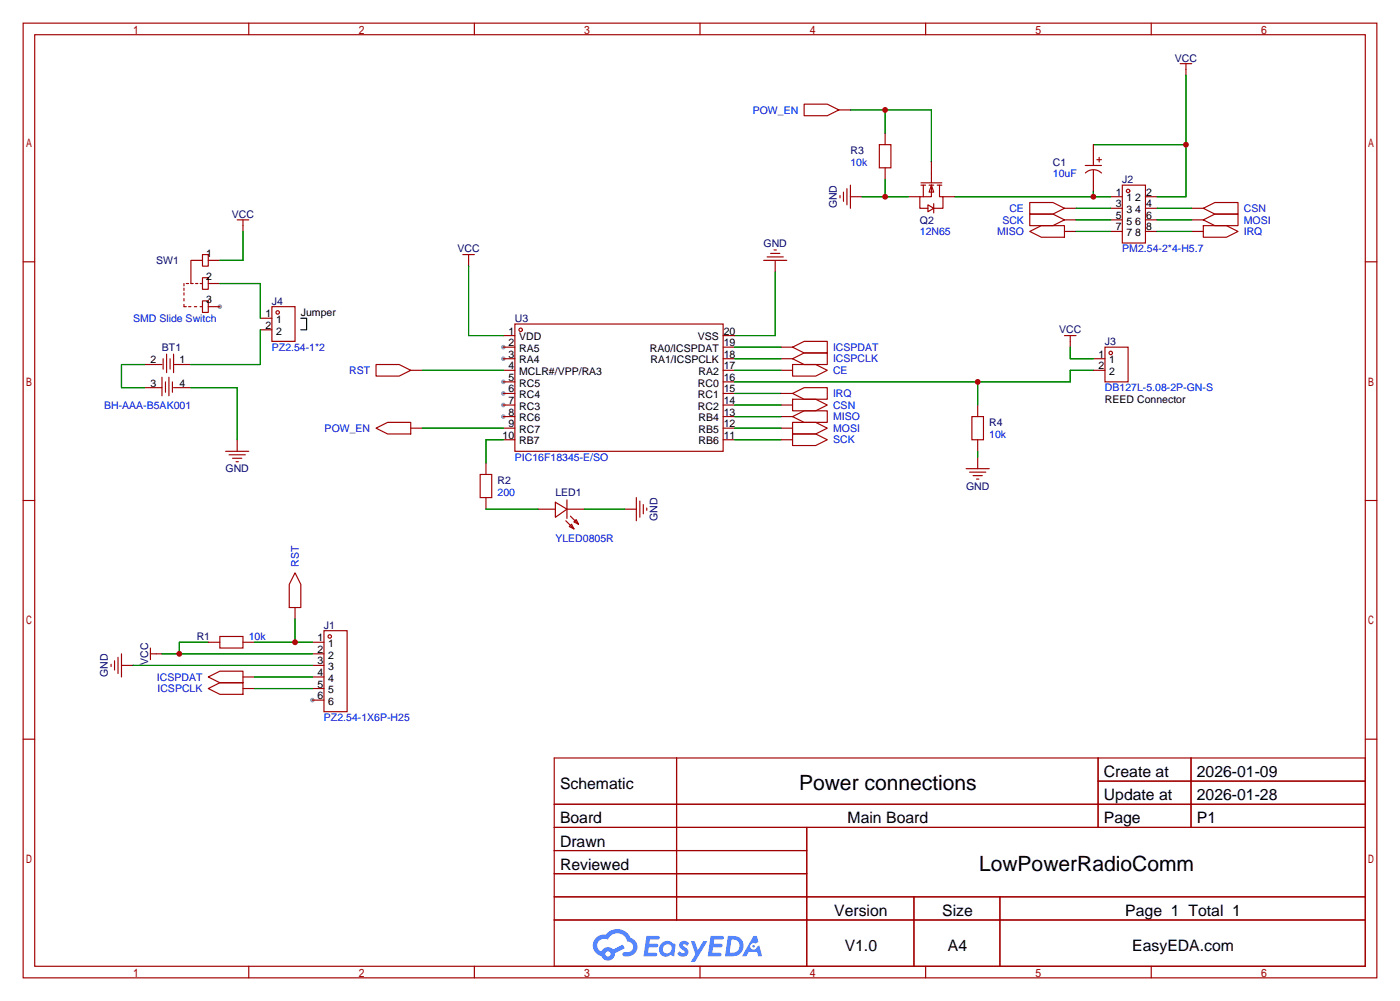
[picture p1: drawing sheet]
<svg xmlns="http://www.w3.org/2000/svg" width="307mm" height="220mm" viewBox="0 0 307 220" stroke-linecap="round" stroke-linejoin="round" font-family="sans-serif">
<g fill="#999">
<circle cx="68.6" cy="153.7" r=".51"/>
<circle cx="110.5" cy="76.2" r=".51"/>
<circle cx="110.5" cy="78.7" r=".51"/>
<circle cx="110.5" cy="83.8" r=".51"/>
<circle cx="110.5" cy="86.4" r=".51"/>
<circle cx="110.5" cy="88.9" r=".51"/>
<circle cx="110.5" cy="91.4" r=".51"/>
<circle cx="48.3" cy="67.3" r=".51"/>
</g>
<g fill="none" stroke="#a10000" stroke-width=".25">
<path d="M5.1 5.1h297.2v209.5h-297.2zM7.6 7.6h292.1v204.5h-292.1zM54.6 5.1v2.5M104.1 5.1v2.5M153.7 5.1v2.5M203.2 5.1v2.5M252.7 5.1v2.5M5.1 57.5h2.5M299.7 57.5h2.6M5.1 109.9h2.5M299.7 109.9h2.6M5.1 162.2h2.5"/>
<path d="M121.7 166.4h178v45.7h-178zM121.7 176.5h178M148.5 166.4v35.5M241.1 166.4v15.2M241.1 171.4h58.6M261.5 166.4v15.2M299.7 162.2h2.6M121.7 181.6h178M121.7 186.7h55.4M121.7 196.8h178M121.7 191.8h55.4M177.1 181.6v30.5"/>
<path d="M200.6 196.8v15.3M219.5 196.8v15.3M54.6 212.1v2.5M104.1 212.1v2.5M121.7 201.9h178M153.7 212.1v2.5M203.2 212.1v2.5M252.7 212.1v2.5"/>
</g>
<g fill="#5487ff">
<path d="M149.4 206.8a1.3 1.3 0 0 1 1.8 .3l-.4 .6a.54 .54 0 0 0-.9-.3l.2 .3a1.28 1.28 0 0 1 .7 2 1.53 1.53 0 0 1-2.1-.3l.5-.6 .8 .4a.31 .31 0 0 0 .3-.2 .31 .31 0 0 0-.3-.4 1.12 1.12 0 0 1-.6-1.8z"/>
<path d="M151.7 206.6h.8l.7 2 1.2-2h.9l-2.7 4.5h-.9l1-1.6z"/>
<path d="M141.9 205.4h2.3a.46 .46 0 0 1 .5 .1 .46 .46 0 0 1 .1 .5l-.4 .2h-1.7l-.2 .9h1.7a.4 .4 0 0 1 .3 .5 .4 .4 0 0 1-.4 .3h-1.7l-.1 1.2h1.3a.46 .46 0 0 1 .5 .1 .46 .46 0 0 1 .1 .5l-.3 .2h-2.6z"/>
<path d="M156 205.4h2.3a.47 .47 0 0 1 .5 .1 .47 .47 0 0 1 .1 .5l-.4 .2h-1.7l-.1 .9h1.6a.4 .4 0 0 1 .3 .5 .4 .4 0 0 1-.4 .3h-1.7l-.1 1.2h1.3a.46 .46 0 0 1 .5 .1 .46 .46 0 0 1 .2 .5l-.4 .2h-2.6z"/>
<path d="M165.4 205.4h.7l.4 1.4-.6 .3a.75 .75 0 0 0-1.2 .3 .75 .75 0 0 0 .5 1.1 .75 .75 0 0 0 1-.7l.5-.3 .6 2.4h-.8l-.3-1h-1.8l-.6 1h-.9z"/>
<path d="M159.8 205.4l-.6 4.5h1.4a2.27 2.27 0 0 0 2.6-2.3 2.27 2.27 0 0 0-2.7-2.2zM160.6 206.2a1.5 1.5 0 0 1 1.8 1.5 1.5 1.5 0 0 1-2 1.4h-.2z"/>
<path d="M145.2 207.1a1.6 1.6 0 0 0-.3 2.2 1.6 1.6 0 0 0 2.3 .2l.8 .4 .3-2.5-.2-.2-.4-.1a1.58 1.58 0 0 0-2.5 0zM145.8 207.6a.98 .98 0 0 1 1.6 .4 .98 .98 0 0 1-1 1.3 .94 .94 0 0 1-.9-.7 .94 .94 0 0 1 .3-1z"/>
<path d="M130.9 205.8a2.37 2.37 0 0 0 1.1 4 1.54 1.54 0 0 0 1.8 1 1.54 1.54 0 0 0 1.2-1.6l2.2-1.1-.5-.7-2.1 1a1.57 1.57 0 0 0-2.6 .5 1.5 1.5 0 0 1-.7-2.1 1.5 1.5 0 0 1 2.2-.5 2.23 2.23 0 0 1 2.2-1.5 2.23 2.23 0 0 1 2 1.9 1.16 1.16 0 0 1 1.3 1.1 1.16 1.16 0 0 1-1.1 1.2h-.7a.47 .47 0 0 0-.6 .4 .47 .47 0 0 0 .5 .5 2.17 2.17 0 0 0 2.5-.9 2.17 2.17 0 0 0-.4-2.7l-.8-.4a3.2 3.2 0 0 0-5.4-.8l-1.1 .1zM132.9 209.4a.6 .6 0 0 1 1.2 0 .6 .6 0 0 1-1.2 0z"/>
<circle cx="165.4" cy="207.7" r=".28"/>
</g>
<g fill="none" stroke="#a10000" stroke-width=".25">
<path d="M259.1 14h2.5M260.3 14v2.5M176.5 22.9h5.1l2.5 1.2-2.5 1.3h-5.1zM184.1 24.1h2.6M193 31.8h2.6v5h-2.6zM194.3 29.2v2.6M194.3 36.8v2.6M204.5 35.6v4.5M238.3 36.3h3.5M238.3 38a2.54 2.54 0 0 1 3.5 0M240 31.8v4.5M240 37.3v4.6"/>
<path d="M240.8 35.1h1M241.3 34.5v1.1M44.4 55.9h1.3v2.5h-1.3zM44.4 57.1h-2.5v5.1h.5M45.7 57.1h2.6M52.1 48.3h2.5M53.3 48.3v2.5M101.6 55.9h2.5M102.9 55.9v2.5M167.6 57.1h5.1M168.4 56.4h3.6M169.2 55.6h2"/>
<path d="M169.9 54.9h.5M170.2 57.1v2.6M184.4 42.9v.5M185.2 42.2v2M185.9 41.4v3.6M186.7 43.2h2.5M186.7 40.6v5.1M199.4 43.2h2.5M202.2 40.6h1M202.2 40.1h4.6M202.7 40.6v2.6M203.7 45l1.3 .7-1.3 .8z"/>
<path d="M204 40.6h1M204.5 40.6v2.6h-2.6v2.5h1.8M204.5 40.6l.5 1.6h-1zM205 44.7v2M205.7 40.6h1.1M206.2 40.6v2.6h.8v2.5h-2M207 43.2h2.5M226.1 47h5l2.6 1.3-2.6 1.2h-5zM226.1 50.8l2.5-1.3h5.1v2.6h-5.1zM226.1 44.4h5l2.6 1.3-2.6 1.3h-5zM233.7 48.3h2.5M233.7 50.8h2.5"/>
<path d="M233.7 45.7h2.5M243.8 48.3h2.6M243.8 43.2h2.6M243.8 50.8h2.6M243.8 45.7h2.6M246.4 40.6h5.1v12.7h-5.1zM251.5 48.3h2.5M251.5 43.2h2.5M251.5 50.8h2.5M251.5 45.7h2.5M261.6 48.3h2.6M261.6 50.8h2.6"/>
<path d="M261.6 45.7h2.6M264.2 49.5h5l2.6 1.3-2.6 1.3h-5zM264.2 45.7l2.5-1.3h5.1v2.6h-5.1zM264.2 48.3l2.5-1.3h5.1v2.5h-5.1zM35.8 78.7v2.3M36.6 77.7v4.1M37.3 78.7v2.3M38.1 77.7v4.1M40.4 62.2v.5M40.4 63.2v.6M40.4 64.3v.5M40.4 65.5v.5"/>
<path d="M40.4 66.8v.5h.5M40.9 62.2h.5M41.4 67.3h.5M42.7 67.3h.5M42.9 62.2h.5M43.9 62.2h.5M43.9 67.3h.5M44.4 61h1.3v2.5h-1.3zM44.4 66h1.3v2.6h-1.3zM45.7 62.2h2.6M45.7 67.3h2.6M57.1 69.8h2.6"/>
<path d="M57.1 72.4h2.6M59.7 67.3h5.1v7.6h-5.1zM110.5 73.7h2.5M110.5 76.2h2.5M110.5 78.7h2.5M113 71.1h45.7v28h-45.7zM158.7 73.7h2.6M158.7 76.2h2.6M158.7 78.7h2.6M171.4 76.2h2.6M171.4 78.7h2.6M174 76.2l2.5-1.3h5.1v2.6h-5.1z"/>
<path d="M174 78.7l2.5-1.2h5.1v2.5h-5.1zM233.7 73.7h2.5M234.9 73.7v2.5M240 78.7h2.6M242.6 76.2h5v7.6h-5zM31.7 85.1h3.9M31.7 80h3.9M35.6 82.8v4.1M36.3 83.8v2.3M37.1 82.8v4.1M37.8 83.8v2.3M38.1 85.1h3.8"/>
<path d="M38.1 80h3.8M49.5 99.1h5.1M50.3 99.8h3.5M52.1 96.5v2.6M82.5 80h5.1l2.6 1.3-2.6 1.2h-5.1zM82.5 94l2.6-1.3h5.1v2.5h-5.1zM90.2 81.3h2.5M90.2 94h2.5M110.5 81.3h2.5M110.5 83.8h2.5M110.5 86.4h2.5M110.5 88.9h2.5"/>
<path d="M110.5 91.4h2.5M110.5 94h2.5M110.5 96.5h2.5M158.7 81.3h2.6M158.7 83.8h2.6M158.7 86.4h2.6M158.7 88.9h2.6M158.7 91.4h2.6M158.7 94h2.6M158.7 96.5h2.6M171.4 81.3h2.6M171.4 86.4h2.6"/>
<path d="M171.4 88.9h2.6M171.4 91.4h2.6M171.4 94h2.6M171.4 96.5h2.6M174 80h5.1l2.5 1.3-2.5 1.2h-5.1zM174 95.2h5.1l2.5 1.3-2.5 1.3h-5.1zM174 91.4l2.5-1.2h5.1v2.5h-5.1zM174 92.7h5.1l2.5 1.3-2.5 1.2h-5.1zM174 87.6h5.1l2.5 1.3-2.5 1.3h-5.1zM174 86.4l2.5-1.3h5.1v2.5h-5.1zM213.4 91.4h2.5v5.1h-2.5zM214.6 88.9v2.5"/>
<path d="M214.6 96.5v2.6M240 81.3h2.6M51.1 100.6h2M51.8 101.3h.5M105.4 104.1h2.5v5.1h-2.5zM106.7 101.6v2.5M106.7 109.2v2.6M118.1 111.8h3.8M121.9 110.2l2.6 1.6-2.6 1.7zM124.2 114.3l1.8 1.8M124.5 111.8h3.8M124.5 109.7v4.1"/>
<path d="M125 115.6l.5-.5 .5 1zM125.2 113.3l1.8 1.8M126 114.6l.5-.6 .5 1.1zM137.2 111.8h2.5M139.7 109.2v5.1M140.5 110v3.5M141.2 110.7v2.1M142 111.5v.5M212.1 102.9h5.1M212.9 103.6h3.5M213.6 104.4h2M214.4 105.2h.5"/>
<path d="M214.6 100.3v2.6M48.3 139.7h5v2.5h-5zM64.8 125.7l1.2 2.6v5h-2.5v-5zM64.8 133.3v2.6M71.1 138.4h5.1v17.8h-5.1zM24.4 145.8v.5M25.1 145v2.1M25.9 144.3v3.5M26.7 146h2.5M26.7 143.5v5.1M33 143.5h2.6M33 142.2v2.6"/>
<path d="M45.7 151.1l2.6-1.2h5v2.5h-5zM45.7 148.6l2.6-1.3h5v2.6h-5zM45.7 141h2.6M53.3 141h2.6M53.3 148.6h2.6M53.3 151.1h2.6M68.6 141h2.5M68.6 143.5h2.5M68.6 146h2.5M68.6 148.6h2.5M68.6 151.1h2.5M68.6 153.7h2.5"/>
<circle cx="247.6" cy="41.9" r=".38"/>
<circle cx="61" cy="68.6" r=".38"/>
<circle cx="114.3" cy="72.4" r=".38"/>
<circle cx="243.8" cy="77.5" r=".38"/>
<circle cx="72.4" cy="139.7" r=".38"/>
</g>
<g fill="none" stroke="#008700" stroke-width=".25">
<path d="M260.3 16.5v26.7h-6.3M186.7 24.1h17.8v11.5M194.3 24.1v5.1M194.3 39.4v3.8M240 31.8h20.3M53.3 50.8v6.3h-5M102.9 58.4v15.3h7.6M170.2 59.7v14h-8.9M189.2 43.2h10.2M209.5 43.2h34.3M236.2 48.3h7.6M236.2 50.8h7.6"/>
<path d="M236.2 45.7h7.6M240 41.9v1.3M254 48.3h7.6M254 50.8h7.6M254 45.7h7.6M48.3 62.2h8.8v7.6M57.1 72.4v7.6h-15.2M161.3 76.2h10.1M161.3 78.7h10.1M234.9 76.2v2.5h5.1M31.7 80h-5v5.1h5M41.9 85.1h10.2v11.4"/>
<path d="M92.7 81.3h17.8M92.7 94h17.8M110.5 96.5h-3.8v5.1M161.3 81.3h10.1M161.3 96.5h10.1M161.3 94h10.1M161.3 91.4h10.1M161.3 86.4h10.1M161.3 88.9h10.1M214.6 83.8v5.1M214.6 99.1v1.2M240 81.3h-5.1v2.5h-73.6"/>
<path d="M106.7 111.8h11.4M128.3 111.8h8.9M64.8 135.9v5.1M29.2 146h39.4M35.6 143.5h33M45.7 141h-6.3v2.5M55.9 148.6h12.7M55.9 151.1h12.7M55.9 141h12.7"/>
</g>
<path d="M66 69.8h1.3v2.6h-1.3" fill="none" stroke="#000" stroke-width=".25"/>
<g fill="#c00">
<circle cx="240" cy="43.2" r=".63"/>
<circle cx="39.4" cy="143.5" r=".63"/>
<circle cx="260.4" cy="31.7" r=".63"/>
<circle cx="194.3" cy="24.1" r=".63"/>
<circle cx="214.6" cy="83.8" r=".63"/>
<circle cx="64.8" cy="141" r=".63"/>
<circle cx="194.3" cy="43.2" r=".63"/>
</g>
<g font-size="4.6">
<text x="175.4" y="173.5">Power connections</text>
<text x="214.9" y="191.3">LowPowerRadioComm</text>
</g>
<g font-size="3.5">
<text x="122.9" y="173.1">Schematic</text>
<text x="242.3" y="170.6">Create at</text>
<text x="262.7" y="170.6">2026-01-09</text>
<text x="242.3" y="175.7">Update at</text>
<text x="262.7" y="175.7">2026-01-28</text>
<text x="122.9" y="180.7">Board</text>
<text x="122.9" y="185.8">Drawn</text>
<text x="186.1" y="180.7">Main Board</text>
<text x="242.3" y="180.7">Page</text>
<text x="262.7" y="180.7">P1</text>
<text x="122.9" y="190.9">Reviewed</text>
<text x="183.1" y="201.1">Version</text>
<text x="206.8" y="201.1">Size</text>
<text x="247" y="201.1">Page 1 Total 1</text>
<text x="185.4" y="208.7">V1.0</text>
<text x="208.1" y="208.7">A4</text>
<text x="248.6" y="208.7">EasyEDA.com</text>
</g>
<g font-size="2.3" fill="#000080">
<text x="257.9" y="13.5">VCC</text>
<text x="186.7" y="33.8">R3</text>
<text x="231.1" y="36.4">C1</text>
<text x="246.4" y="40.2">J2</text>
<text x="50.9" y="47.8">VCC</text>
<text x="183.7" y="45.7" transform="rotate(-90 183.7 45.7)">GND</text>
<text x="201.9" y="49.1">Q2</text>
<text x="34.3" y="58">SW1</text>
<text x="100.4" y="55.4">VCC</text>
<text x="167.6" y="54.1">GND</text>
<text x="59.7" y="66.8">J4</text>
<text x="113" y="70.7">U3</text>
<text x="35.6" y="77">BT1</text>
<text x="232.5" y="73.2">VCC</text>
<text x="242.6" y="75.7">J3</text>
<text x="217.2" y="93.5">R4</text>
<text x="49.5" y="103.7">GND</text>
<text x="109.2" y="106.2">R2</text>
<text x="212.1" y="107.5">GND</text>
<text x="121.9" y="108.8">LED1</text>
<text x="144.3" y="114.3" transform="rotate(-90 144.3 114.3)">GND</text>
<text x="71.1" y="138">J1</text>
<text x="43.2" y="140.5">R1</text>
<text x="23.7" y="148.6" transform="rotate(-90 23.7 148.6)">GND</text>
<text x="32.6" y="145.9" transform="rotate(-90 32.6 145.9)">VCC</text>
</g>
<g font-size="2.3" fill="#00f">
<text x="165.3" y="24.9">POW_EN</text>
<text x="186.7" y="36.4">10k</text>
<text x="231.1" y="38.9">10uF</text>
<text x="221.6" y="46.5">CE</text>
<text x="273" y="46.5">CSN</text>
<text x="201.9" y="51.6">12N65</text>
<text x="218.9" y="51.6">MISO</text>
<text x="220" y="49.1">SCK</text>
<text x="273" y="51.6">IRQ</text>
<text x="273" y="49.1">MOSI</text>
<text x="246.4" y="55.4">PM2.54-2*4-H5.7</text>
<text x="29.2" y="70.7">SMD Slide Switch</text>
<text x="59.7" y="77">PZ2.54-1*2</text>
<text x="182.9" y="77">ICSPDAT</text>
<text x="76.7" y="82.1">RST</text>
<text x="182.9" y="82.1">CE</text>
<text x="182.9" y="79.5">ICSPCLK</text>
<text x="22.9" y="89.7">BH-AAA-B5AK001</text>
<text x="182.9" y="89.7">CSN</text>
<text x="182.9" y="87.2">IRQ</text>
<text x="242.6" y="85.9">DB127L-5.08-2P-GN-S</text>
<text x="71.3" y="94.8">POW_EN</text>
<text x="182.9" y="92.2">MISO</text>
<text x="182.9" y="94.8">MOSI</text>
<text x="113" y="101.1">PIC16F18345-E/SO</text>
<text x="182.9" y="97.3">SCK</text>
<text x="217.2" y="96.1">10k</text>
<text x="109.2" y="108.8">200</text>
<text x="121.9" y="118.9">YLED0805R</text>
<text x="65.6" y="124.5" transform="rotate(-90 65.6 124.5)">RST</text>
<text x="54.6" y="140.5">10k</text>
<text x="34.4" y="149.4">ICSPDAT</text>
<text x="34.6" y="151.9">ICSPCLK</text>
<text x="71.1" y="158.3">PZ2.54-1X6P-H25</text>
</g>
<g font-size="2.3">
<text x="245" y="45.5">3</text>
<text x="245" y="43">1</text>
<text x="247.3" y="46.8">3</text>
<text x="247.3" y="44.2">1</text>
<text x="249.2" y="44.2">2</text>
<text x="249.2" y="46.8">4</text>
<text x="251.6" y="43">2</text>
<text x="251.6" y="45.5">4</text>
<text x="245" y="50.6">7</text>
<text x="245" y="48">5</text>
<text x="247.3" y="51.8">7</text>
<text x="247.3" y="49.3">5</text>
<text x="249.2" y="49.3">6</text>
<text x="249.2" y="51.8">8</text>
<text x="251.6" y="48">6</text>
<text x="251.6" y="50.6">8</text>
<text x="45.2" y="56.4">1</text>
<text x="45.2" y="61.5">2</text>
<text x="45.2" y="66.6">3</text>
<text x="58.3" y="69.6">1</text>
<text x="60.6" y="70.9">1</text>
<text x="66" y="69.4">Jumper</text>
<text x="58.3" y="72.2">2</text>
<text x="60.6" y="73.4">2</text>
<text x="111.6" y="73.4">1</text>
<text x="111.6" y="76">2</text>
<text x="114" y="74.7">VDD</text>
<text x="114" y="77.2">RA5</text>
<text x="142.7" y="77.2">RA0/ICSPDAT</text>
<text x="153.2" y="74.7">VSS</text>
<text x="158.9" y="76">19</text>
<text x="158.9" y="73.4">20</text>
<text x="33" y="79.8">2</text>
<text x="39.4" y="79.8">1</text>
<text x="111.6" y="78.5">3</text>
<text x="111.6" y="81.1">4</text>
<text x="111.6" y="83.6">5</text>
<text x="114" y="79.8">RA4</text>
<text x="114" y="82.3">MCLR#/VPP/RA3</text>
<text x="142.8" y="79.8">RA1/ICSPCLK</text>
<text x="153.3" y="82.3">RA2</text>
<text x="158.9" y="83.6">16</text>
<text x="158.9" y="81.1">17</text>
<text x="158.9" y="78.5">18</text>
<text x="241.2" y="78.5">1</text>
<text x="241.2" y="81.1">2</text>
<text x="243.5" y="79.8">1</text>
<text x="243.5" y="82.3">2</text>
<text x="33" y="84.9">3</text>
<text x="39.4" y="84.9">4</text>
<text x="111.6" y="86.1">6</text>
<text x="111.6" y="88.7">7</text>
<text x="114" y="84.9">RC5</text>
<text x="114" y="87.4">RC4</text>
<text x="114" y="89.9">RC3</text>
<text x="153.2" y="89.9">RC2</text>
<text x="153.2" y="87.4">RC1</text>
<text x="153.2" y="84.9">RC0</text>
<text x="158.9" y="88.7">14</text>
<text x="158.9" y="86.1">15</text>
<text x="242.6" y="88.4">REED Connector</text>
<text x="111.6" y="91.2">8</text>
<text x="111.6" y="93.8">9</text>
<text x="114" y="92.5">RC6</text>
<text x="114" y="95">RC7</text>
<text x="153.3" y="95">RB5</text>
<text x="153.3" y="92.5">RB4</text>
<text x="158.9" y="93.8">12</text>
<text x="158.9" y="91.2">13</text>
<text x="110.3" y="96.3">10</text>
<text x="114" y="97.6">RB7</text>
<text x="153.3" y="97.6">RB6</text>
<text x="158.9" y="96.3">11</text>
<text x="69.7" y="140.7">1</text>
<text x="69.7" y="143.3">2</text>
<text x="72.1" y="142">1</text>
<text x="69.7" y="145.8">3</text>
<text x="69.7" y="148.4">4</text>
<text x="72.1" y="144.6">2</text>
<text x="72.1" y="147.1">3</text>
<text x="72.1" y="149.6">4</text>
<text x="69.7" y="150.9">5</text>
<text x="69.7" y="153.4">6</text>
<text x="72.1" y="152.2">5</text>
<text x="72.1" y="154.7">6</text>
</g>
</svg>
